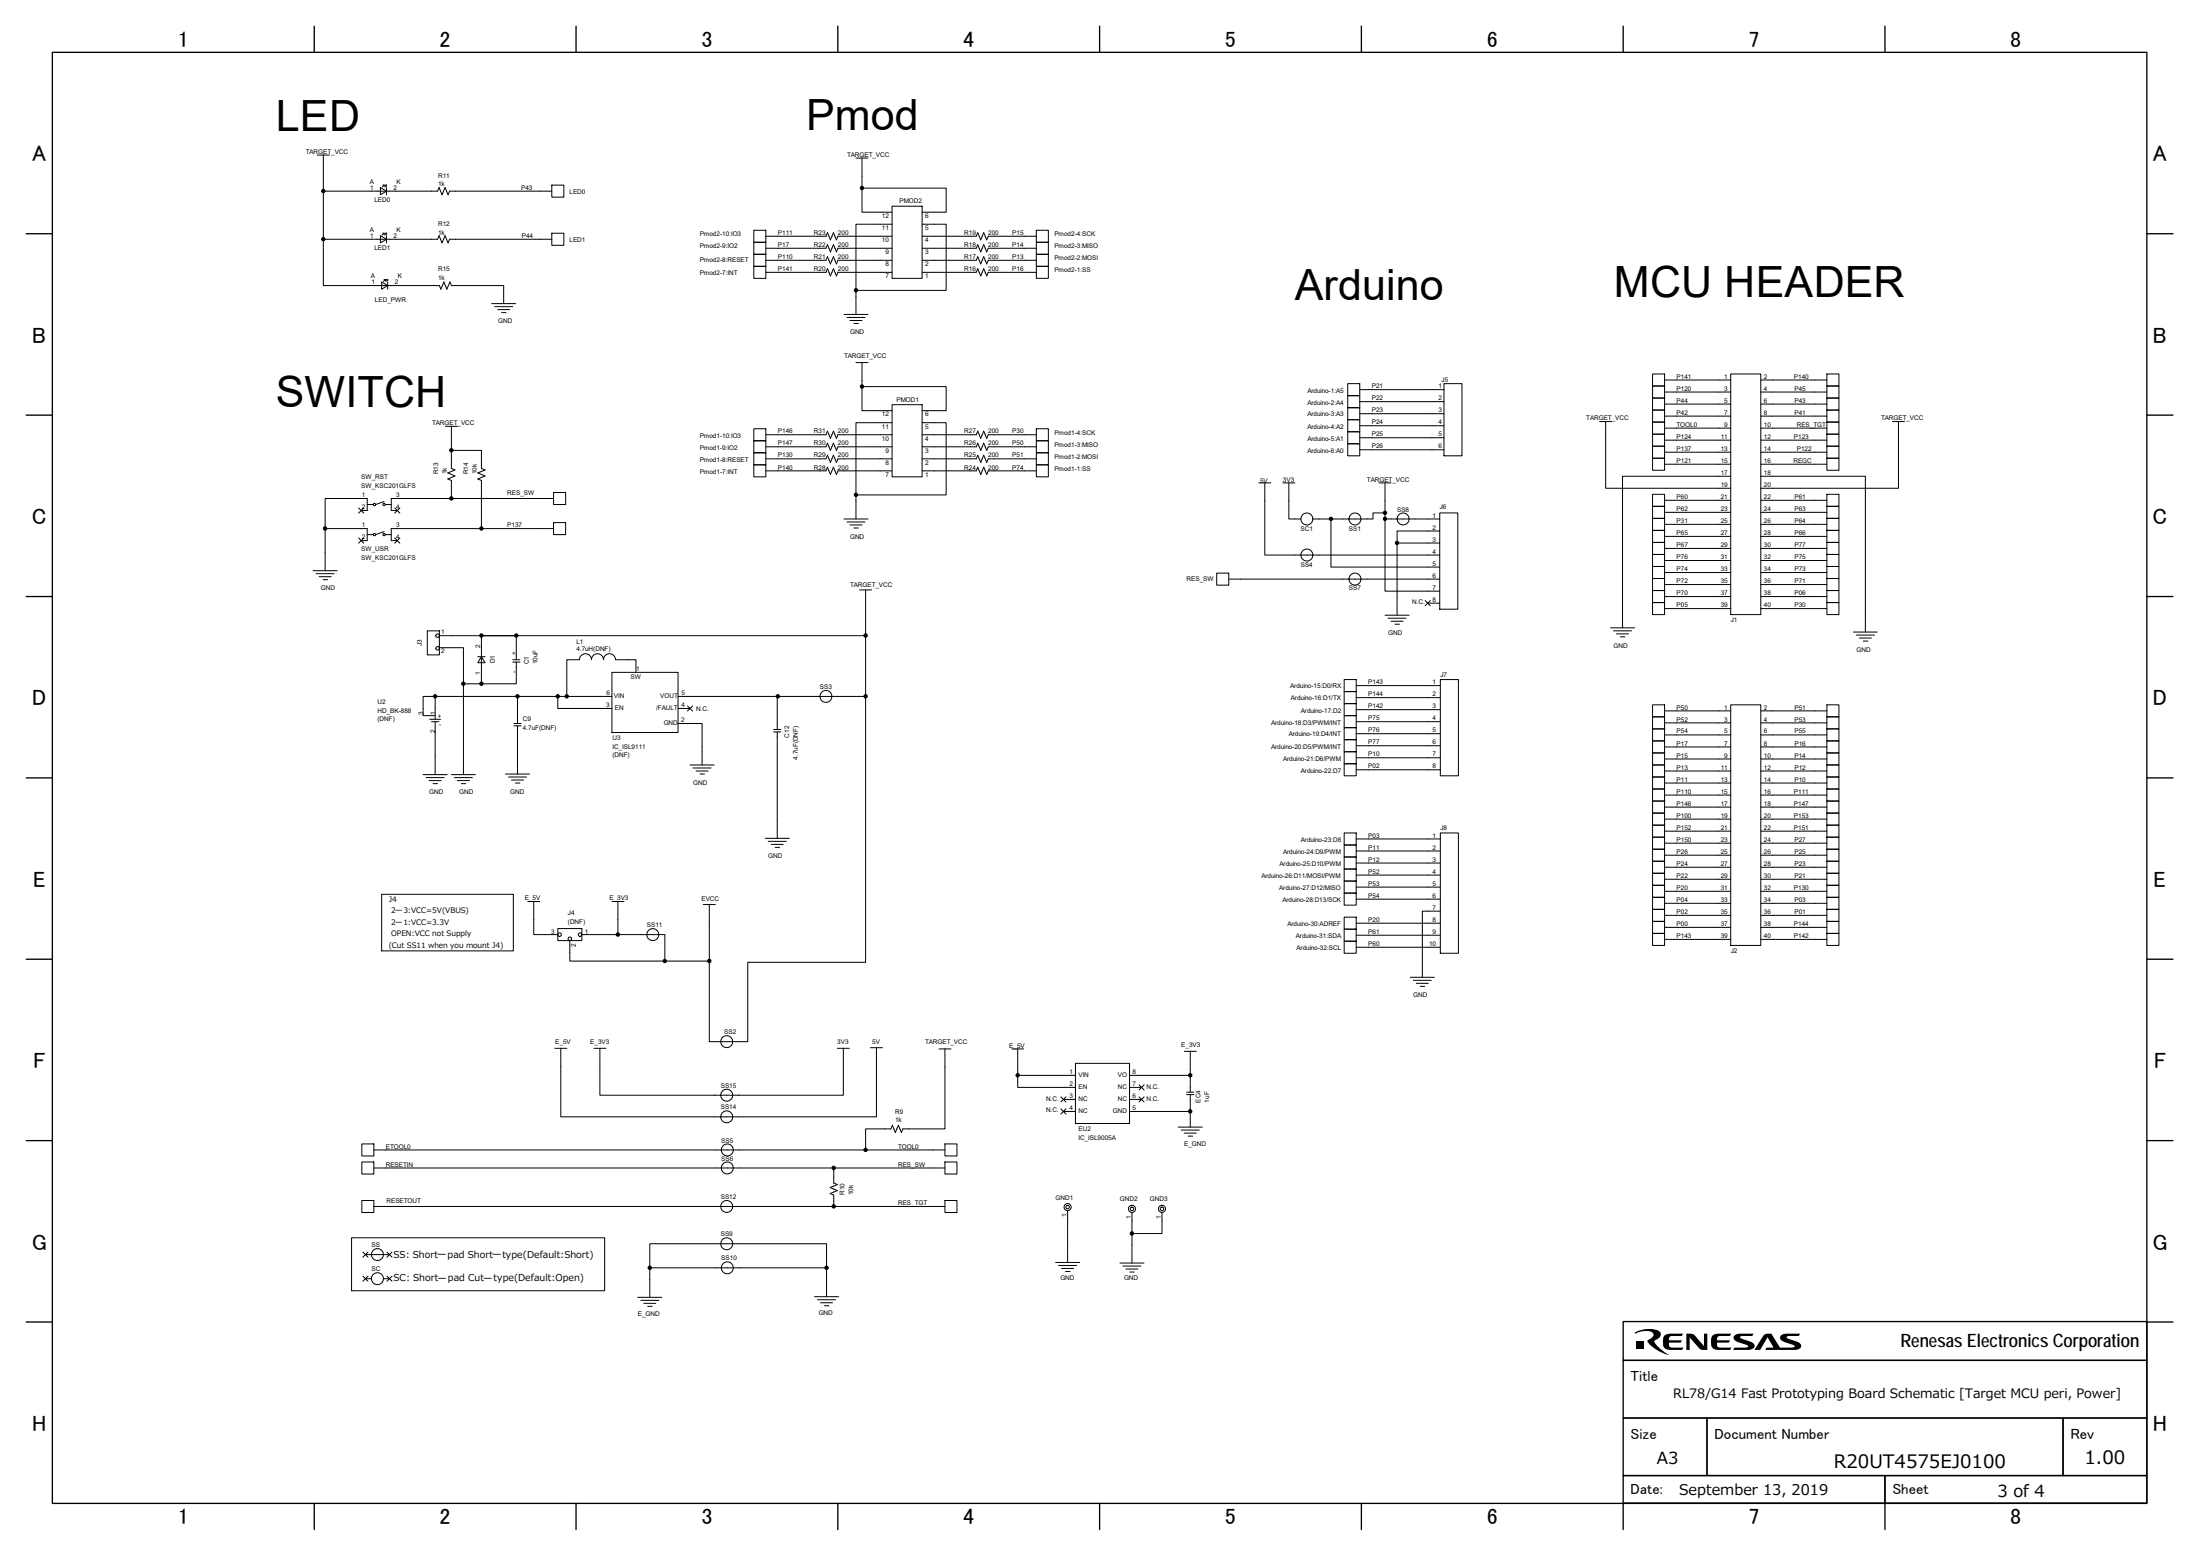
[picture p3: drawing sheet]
<svg xmlns="http://www.w3.org/2000/svg" width="420mm" height="297mm" viewBox="0 0 420 297" stroke-linecap="round" stroke-linejoin="round" font-family="sans-serif">
<g fill="none" stroke="#000" stroke-width=".25">
<path d="M10 10h400v277h-400zM60 5v5M110 5v5M160 5v5M210 5v5M260 5v5M310 5v5M360 5v5M5 44.6h5M410 44.6h5M5 79.2h5M410 79.2h5"/>
<path d="M5 113.9h5M410 113.9h5M5 148.5h5M410 148.5h5M5 183.1h5M410 183.1h5M5 217.7h5M410 217.7h5M5 252.4h5M310 259.7h100v11h-100zM310 252.3h100v7.4h-100zM410 252.4h5"/>
<path d="M310 270.7h16v11h-16zM326 270.7h68v11h-68zM394 270.7h16v11h-16zM60 287v5M110 287v5M160 287v5M210 287v5M260 287v5M310 281.7h50v5.2h-50zM310 287v5M360 281.7h50v5.2h-50zM360 287v5"/>
</g>
<path d="M312.4 256.1h1.5v1.5h-1.5zM312.3 254.3a5.7 5.7 0 0 1 4.5-.2l.4 .4a1.61 1.61 0 0 1-1.2 1.5 4.2 4.2 0 0 0 2.2 2.3l.5 .3a6.5 6.5 0 0 1-4.1-2.6l.1-.1a1.74 1.74 0 0 0 1.1-1.1l-.3-.5a3.9 3.9 0 0 0-3.3 .3zM318 254.9l1-.3h2.4l-.2 .4h-1.7a.62 .62 0 0 0-.6 .2 .62 .62 0 0 0-.2 .7h2.5l-.3 .4h-2.2v.4a.58 .58 0 0 0 .8 .6h2l-.3 .4h-2.6a1.02 1.02 0 0 1-1-1.1 1.76 1.76 0 0 1 .4-1.7zM322.1 254.6l1.3 .1 2 2.2v-2.3h.7v3.1h-.9l-.5-.2-2-2.1v2.3h-.6zM327.2 254.9l1-.3h2.4l-.3 .4h-1.8a.59 .59 0 0 0-.6 .9h2.5l-.3 .4h-2.2v.4a.56 .56 0 0 0 .7 .6h2.1l-.4 .4h-2.5a1.05 1.05 0 0 1-1-1.1 1.8 1.8 0 0 1 .4-1.7zM331.1 255.1l.8-.5h3l-.3 .4h-1.9l-.3 .1-.1 .3 2.2 .8 .5 .4a.76 .76 0 0 1-.8 1.1h-3.2l.3-.4h1.9l.7-.2-.1-.3-2.2-.7-.4-.3-.1-.4zM336.9 254.8a1.74 1.74 0 0 1 1.4-.2l1.6 2.7h2.2l.6-.2-.1-.3-1.8-.6a.8 .8 0 0 1-.8-.8 .8 .8 0 0 1 .9-.8h2.9l-.3 .4h-1.9l-.4 .2 .2 .3 1.8 .6a.74 .74 0 0 1 .7 .4 .74 .74 0 0 1-.1 .8l-.4 .3-.7 .1h-5.6l.3-.4h1.3l-1.1-2-1.4 2.4h-1.1z" fill="#000"/>
<path d="M52.7 15.6h314.7v235.8h-314.7z" fill="#fff"/>
<g fill="none" stroke="#000" stroke-width=".19">
<path d="M60.6 29.6h2.3M61.8 29.6v16.1M61.8 36.5h21.8l.3-.7 .5 1.4 .6-1.4 .6 1.4 .3-.7h19.5M72.7 35.8l1.1 .7-1.1 .7zM73.1 35.3h.2M73.3 35.3v.3M73.3 35.3l-.3 .4M73.6 35.3h.2M73.8 35.3v.3M73.8 35.8v1.4M73.8 35.3l-.3 .4M105.4 35.3h2.3v2.3h-2.3z"/>
<path d="M163.5 30.2h2.3M164.6 30.2v5.7M164.6 35.9v4.6h5.8M164.6 35.9h16.1v4.6h-4.6M170.4 39.4h5.7v13.7h-5.7zM61.8 45.7v8.8h22.1l.3 .7 .6-1.4 .5 1.4 .6-1.4 .3 .7h10v3.5M61.8 45.7h21.8l.3-.7 .5 1.4 .6-1.4 .6 1.4 .3-.7h19.5M72.7 45l1.1 .7-1.1 .7zM72.9 53.8l1.1 .7-1.1 .7zM73.1 44.5h.2M73.3 44.5v.3M73.3 53.4h.3"/>
<path d="M73.3 44.5l-.3 .4M73.6 44.5h.2M73.6 53.4v.2M73.6 53.4l-.4 .3M73.8 44.5v.3M73.8 45v1.4M73.8 53.4h.2M73.8 44.5l-.3 .4M74 53.4l-.3 .3M74 53.4v.2M74 53.8v1.4M93.9 58h4.6"/>
<path d="M94.5 58.5h3.4M95 59.1h2.3M95.8 59.7h.9M105.4 44.5h2.3v2.3h-2.3zM144 44h2.3v2.3h-2.3zM144 46.3h2.3v2.2h-2.3zM144 48.5h2.3v2.3h-2.3zM144 50.8h2.3v2.3h-2.3zM146.3 52h11.4l.3-.7 .6 1.4 .6-1.4 .5 1.4 .3-.7h10.4M146.3 47.4h11.4l.3-.7 .6 1.4 .6-1.4 .5 1.4 .3-.7h10.4M146.3 49.7h11.4l.3-.7 .6 1.4 .6-1.4 .5 1.4 .3-.7h10.4M146.3 45.1h11.4l.3-.7 .6 1.4 .6-1.4 .5 1.4 .3-.7h10.4"/>
<path d="M163.5 55.4v4.6M170.4 42.8h-6.9v12.6M176.1 42.8h4.6v12.6h-17.2M176.1 52h10.3l.3-.7 .6 1.4 .6-1.4 .5 1.4 .3-.7h9.2M176.1 47.4h10.3l.3-.7 .6 1.4 .6-1.4 .5 1.4 .3-.7h9.2M176.1 49.7h10.3l.3-.7 .6 1.4 .6-1.4 .5 1.4 .3-.7h9.2M176.1 45.1h10.3l.3-.7 .6 1.4 .6-1.4 .5 1.4 .3-.7h9.2M197.9 44h2.3v2.3h-2.3zM197.9 46.3h2.3v2.2h-2.3zM197.9 48.5h2.3v2.3h-2.3zM197.9 50.8h2.3v2.3h-2.3zM161.2 60h4.6"/>
<path d="M161.8 60.6h3.4M162.3 61.2h2.3M163.1 61.7h.8M163.5 69.2h2.3M164.6 69.2v4.6M164.6 73.8v4.6h5.8M164.6 73.8h16.1v4.6h-4.6M170.4 77.3h5.7v13.7h-5.7zM257.4 73.2h2.3v2.3h-2.3zM257.4 75.5h2.3v2.3h-2.3zM257.4 77.8h2.3v2.3h-2.3zM259.7 74.4h16.1"/>
<path d="M259.7 79h16.1M259.7 76.7h16.1M275.8 73.2h3.4v13.8h-3.4zM315.6 73.7h2.3v2.3h-2.3zM315.6 76h2.3v2.3h-2.3zM315.6 78.3h2.3v2.3h-2.3zM315.6 71.4h2.3v2.3h-2.3zM317.9 72.5h12.6M317.9 74.8h12.6M317.9 77.1h12.6M317.9 79.4h12.6M330.5 71.4h5.8v45.9h-5.8z"/>
<path d="M336.3 72.5h12.6M336.3 74.8h12.6M336.3 77.1h12.6M336.3 79.4h12.6M348.9 71.4h2.3v2.3h-2.3zM348.9 73.7h2.3v2.3h-2.3zM348.9 76h2.3v2.3h-2.3zM348.9 78.3h2.3v2.3h-2.3zM68.5 97l1 .9M69 97.5h1.1v-2.3h-8v5.7M69.5 97l-1 .9M70.1 96.3h1.2"/>
<path d="M73.3 95.7l-1.6 .6M73.6 96.3h1.1M75.4 97l1 .9M76.4 97l-1 .9M85.1 81.4h2.3M86.2 81.4v8l.7 .3-1.4 .6 1.4 .6-1.4 .5 .7 .3v3.5M86.2 86h5.7v3.4l.7 .3-1.3 .6 1.3 .6-1.3 .5 .6 .3v9.2M105.7 95.2h-31v2.3h1.2M105.7 94h2.3v2.3h-2.3zM105.7 99.8h2.3v2.3h-2.3zM144 81.8h2.3v2.3h-2.3zM144 84.1h2.3v2.3h-2.3z"/>
<path d="M144 86.4h2.3v2.3h-2.3zM144 88.7h2.3v2.3h-2.3zM146.3 89.9h11.4l.3-.7 .6 1.4 .6-1.4 .5 1.4 .3-.7h10.4M146.3 85.3h11.4l.3-.7 .6 1.4 .6-1.4 .5 1.4 .3-.7h10.4M146.3 87.6h11.4l.3-.7 .6 1.4 .6-1.4 .5 1.4 .3-.7h10.4M146.3 83h11.4l.3-.7 .6 1.4 .6-1.4 .5 1.4 .3-.7h10.4M161.2 99.1h4.6M161.8 99.6h3.4M163.5 94.5v4.6M170.4 80.7h-6.9v13.8M176.1 80.7h4.6v13.8h-17.2M176.1 89.9h10.3l.3-.7 .6 1.4 .6-1.4 .5 1.4 .3-.7h9.2"/>
<path d="M176.1 85.3h10.3l.3-.7 .6 1.4 .6-1.4 .5 1.4 .3-.7h9.2M176.1 87.6h10.3l.3-.7 .6 1.4 .6-1.4 .5 1.4 .3-.7h9.2M176.1 83h10.3l.3-.7 .6 1.4 .6-1.4 .5 1.4 .3-.7h9.2M197.9 81.8h2.3v2.3h-2.3zM197.9 84.1h2.3v2.3h-2.3zM197.9 86.4h2.3v2.3h-2.3zM197.9 88.7h2.3v2.3h-2.3zM240.4 92.2h2.3M241.6 92.2v13.8h33.4M245 92.2h2.3M246.1 92.2v6.9h2.3M254.2 99.1v9.2h20.8"/>
<path d="M257.4 80.1h2.3v2.3h-2.3zM257.4 82.4h2.3v2.3h-2.3zM257.4 84.7h2.3v2.3h-2.3zM259.7 81.3h16.1M259.7 83.6h16.1M259.7 85.9h16.1M263.4 92.2h2.3M264.5 92.2v6.9M264.5 99.1v13.7h10.5M264.5 97.9h-2.3v1.2h-11.5M264.5 99.1h10.5M275 97.9h3.4v18.4h-3.4z"/>
<path d="M305.5 80.5h2.3M306.7 80.5v12.7h23.8M315.6 80.6h2.3v2.3h-2.3zM315.6 82.9h2.3v2.3h-2.3zM315.6 85.2h2.3v2.3h-2.3zM315.6 87.5h2.3v2.3h-2.3zM315.6 94.4h2.3v2.3h-2.3zM315.6 96.7h2.3v2.3h-2.3zM315.6 99h2.3v2.3h-2.3zM317.9 81.7h12.6M317.9 84h12.6M317.9 86.3h12.6"/>
<path d="M317.9 88.6h12.6M317.9 95.5h12.6M317.9 97.8h12.6M330.5 90.9h-20.6v29M336.3 90.9h20v29.8M336.3 81.7h12.6M336.3 84h12.6M336.3 86.3h12.6M336.3 88.6h12.6M336.3 95.5h12.6M336.3 97.8h12.6M348.9 80.6h2.3v2.3h-2.3z"/>
<path d="M348.9 82.9h2.3v2.3h-2.3zM348.9 85.2h2.3v2.3h-2.3zM348.9 87.5h2.3v2.3h-2.3zM348.9 94.4h2.3v2.3h-2.3zM348.9 96.7h2.3v2.3h-2.3zM348.9 99h2.3v2.3h-2.3zM361.4 80.5h2.3M362.6 80.5v12.7h-26.3M59.8 108.9h4.6M60.4 109.5h3.4M60.9 110.1h2.3M61.7 110.7h.8"/>
<path d="M62.1 100.9h8v2.3h-1.1M62.1 100.9v8M68.5 102.7l1 1M69.5 102.7l-1 1M70.1 102.1h1.2M73.3 101.5l-1.6 .6M73.6 102.1h1.1M75.4 102.7l1 1M76.4 102.7l-1 1M105.7 100.9h-31v2.3h1.2M162.3 100.2h2.3M163.1 100.8h.8"/>
<path d="M164.2 112.6h2.3M165.3 112.6v20.3M232.4 109.4h2.3v2.3h-2.3zM234.7 110.6h40.3M264.5 117.4h4.6M265.1 118h3.4M265.7 118.6h2.3M266.4 119.2h.9M266.8 103.7h8.2M266.8 103.7v13.7M272.2 114.7l1 .9M272.7 115.1h2.3"/>
<path d="M273.2 114.7l-1 .9M275 101.4h-8.2v2.3M307.6 119.9h4.6M315.6 101.3h2.3v2.2h-2.3zM315.6 103.5h2.3v2.3h-2.3zM315.6 105.8h2.3v2.3h-2.3zM315.6 108.1h2.3v2.3h-2.3zM315.6 110.4h2.3v2.3h-2.3zM315.6 112.7h2.3v2.3h-2.3zM315.6 115h2.3v2.3h-2.3zM317.9 100.1h12.6M317.9 102.4h12.6"/>
<path d="M317.9 104.7h12.6M317.9 107h12.6M317.9 109.3h12.6M317.9 111.6h12.6M317.9 113.9h12.6M317.9 116.2h12.6M336.3 100.1h12.6M336.3 102.4h12.6M336.3 104.7h12.6M336.3 107h12.6M336.3 109.3h12.6M336.3 111.6h12.6"/>
<path d="M336.3 113.9h12.6M336.3 116.2h12.6M348.9 101.3h2.3v2.2h-2.3zM348.9 103.5h2.3v2.3h-2.3zM348.9 105.8h2.3v2.3h-2.3zM348.9 108.1h2.3v2.3h-2.3zM348.9 110.4h2.3v2.3h-2.3zM348.9 112.7h2.3v2.3h-2.3zM348.9 115h2.3v2.3h-2.3zM81.6 120.4h2.3v4.6h-2.3zM82.1 137.3h2M82.4 137.8h1.4"/>
<path d="M83.1 132.9v4.4M83.1 137.8v10.1M83.1 132.9h-2.3v3.7h2.3M83.1 132.9h33.8M83.9 123.6h4.6v6.9M88.5 130.5h3.4M88.5 130.5v17.4M91.3 125.4h1.3M91.9 125.4l.7 1.1h-1.3zM91.9 121.4v9.1M97.9 126.4h1.4M97.9 125.9h1.4"/>
<path d="M98.2 138.6h1.3M98.2 138.1h1.3M98.6 126.4v4.1h-6.7M98.6 121.4v4.5M98.8 132.9v5.2M98.8 138.6v9.2M106.5 132.9v2.3h10.4M116.9 128.4h12.6v11.4h-12.6zM121.5 128.4v-2.5h-3.9a1.15 1.15 0 0 0-1.2-1.1 1.15 1.15 0 0 0-1.2 1.1 1.15 1.15 0 0 0-1.1-1.1 1.15 1.15 0 0 0-1.1 1.1 1.15 1.15 0 0 0-1.2-1.1 1.15 1.15 0 0 0-1.1 1.1h-2.5v7M129.5 138.1h4.6v7.9M129.5 135.2h2.3M131.3 134.8l1 .9"/>
<path d="M132.3 134.8l-1 .9M147.7 139.7h1.4M147.7 139.3h1.4M148.4 139.7v20.3M148.6 132.9h-.2v6.4M165.3 132.9h-35.8M165.3 132.9v50.8h-22.5v15.2h-7.3v-15.4M165.3 121.4h-81.4M256.7 129.7h2.3v2.3h-2.3zM256.7 132h2.3v2.3h-2.3zM256.7 134.3h2.3v2.3h-2.3zM256.7 136.6h2.3v2.3h-2.3z"/>
<path d="M256.7 138.9h2.3v2.3h-2.3zM259 137.8h16.1M259 130.9h16.1M259 135.5h16.1M259 133.2h16.1M275.1 129.7h3.4v18.4h-3.4zM308.1 120.4h3.5M308.7 121h2.3M309.5 121.6h.8M315.6 134.6h2.3v2.2h-2.3zM315.6 136.8h2.3v2.3h-2.3zM315.6 139.1h2.3v2.3h-2.3z"/>
<path d="M317.9 135.7h12.6M317.9 138h12.6M330.5 134.6h5.8v45.9h-5.8zM336.3 135.7h12.6M336.3 138h12.6M348.9 134.6h2.3v2.2h-2.3zM348.9 136.8h2.3v2.3h-2.3zM348.9 139.1h2.3v2.3h-2.3zM354 120.7h4.5M354.5 121.2h3.5M355.1 121.8h2.3M355.9 122.4h.8"/>
<path d="M80.8 147.9h4.6M81.4 148.4h3.4M82 149h2.2M82.7 149.6h.9M86.2 147.9h4.6M86.8 148.4h3.4M87.4 149h2.2M88.1 149.6h.9M96.5 147.8h4.6M97.1 148.3h3.5M97.7 148.9h2.3M98.4 149.5h.9"/>
<path d="M131.8 146h4.6M132.4 146.6h3.4M132.9 147.2h2.3M133.7 147.8h.8M256.7 141.2h2.3v2.3h-2.3zM256.7 143.5h2.3v2.3h-2.3zM256.7 145.8h2.3v2.3h-2.3zM256.7 159h2.3v2.3h-2.3zM259 140.1h16.1M259 142.4h16.1M259 144.7h16.1M259 147h16.1"/>
<path d="M275.1 159h3.4v23h-3.4zM315.6 141.4h2.3v2.3h-2.3zM315.6 143.7h2.3v2.3h-2.3zM315.6 146h2.3v2.3h-2.3zM315.6 148.3h2.3v2.3h-2.3zM315.6 150.6h2.3v2.3h-2.3zM315.6 152.9h2.3v2.3h-2.3zM315.6 155.2h2.3v2.3h-2.3zM315.6 157.5h2.3v2.3h-2.3zM315.6 159.8h2.3v2.3h-2.3zM317.9 140.3h12.6M317.9 142.6h12.6"/>
<path d="M317.9 144.9h12.6M317.9 147.2h12.6M317.9 149.5h12.6M317.9 151.8h12.6M317.9 154.1h12.6M317.9 156.4h12.6M317.9 158.7h12.6M336.3 140.3h12.6M336.3 142.6h12.6M336.3 144.9h12.6M336.3 147.2h12.6M336.3 149.5h12.6"/>
<path d="M336.3 151.8h12.6M336.3 154.1h12.6M336.3 156.4h12.6M336.3 158.7h12.6M348.9 141.4h2.3v2.3h-2.3zM348.9 143.7h2.3v2.3h-2.3zM348.9 146h2.3v2.3h-2.3zM348.9 148.3h2.3v2.3h-2.3zM348.9 150.6h2.3v2.3h-2.3zM348.9 152.9h2.3v2.3h-2.3zM348.9 155.2h2.3v2.3h-2.3zM348.9 157.5h2.3v2.3h-2.3z"/>
<path d="M348.9 159.8h2.3v2.3h-2.3zM72.9 170.7h25.1v10.8h-25.1zM100.8 172.1h2.3M101.9 172.1v6.3h4.6M106.5 177.3h4.6v2.3h-4.6zM108.8 179.6v3.9h18.2M111.1 178.4h15.9v5.1M116.9 172.1h2.3M118 172.1v6.3M134.3 172.7h2.3M135.5 172.7v10.8M146.1 160h4.6"/>
<path d="M146.7 160.6h3.5M147.3 161.2h2.3M148 161.8h.9M256.7 161.3h2.3v2.3h-2.3zM256.7 163.6h2.3v2.3h-2.3zM256.7 165.9h2.3v2.3h-2.3zM256.7 168.2h2.3v2.3h-2.3zM256.7 170.5h2.3v2.3h-2.3zM256.7 175.1h2.3v2.3h-2.3zM256.7 177.4h2.3v2.3h-2.3zM256.7 179.7h2.3v2.3h-2.3zM259 160.2h16.1"/>
<path d="M259 164.8h16.1M259 162.5h16.1M259 167.1h16.1M259 169.3h16.1M259 171.6h16.1M259 176.2h16.1M259 178.5h16.1M275.1 173.9h-3.5v12.7M315.6 162.1h2.3v2.3h-2.3zM315.6 164.4h2.3v2.3h-2.3zM315.6 166.7h2.3v2.3h-2.3zM315.6 169h2.3v2.3h-2.3z"/>
<path d="M315.6 171.3h2.3v2.3h-2.3zM315.6 173.6h2.3v2.3h-2.3zM315.6 175.9h2.3v2.3h-2.3zM315.6 178.2h2.3v2.3h-2.3zM317.9 161h12.6M317.9 163.3h12.6M317.9 165.6h12.6M317.9 167.9h12.6M317.9 170.1h12.6M317.9 172.4h12.6M317.9 174.7h12.6M317.9 177h12.6"/>
<path d="M317.9 179.3h12.6M336.3 161h12.6M336.3 163.3h12.6M336.3 165.6h12.6M336.3 167.9h12.6M336.3 170.1h12.6M336.3 172.4h12.6M336.3 174.7h12.6M336.3 177h12.6M336.3 179.3h12.6M348.9 162.1h2.3v2.3h-2.3zM348.9 164.4h2.3v2.3h-2.3z"/>
<path d="M348.9 166.7h2.3v2.3h-2.3zM348.9 169h2.3v2.3h-2.3zM348.9 171.3h2.3v2.3h-2.3zM348.9 173.6h2.3v2.3h-2.3zM348.9 175.9h2.3v2.3h-2.3zM348.9 178.2h2.3v2.3h-2.3zM127 183.5h8.5M259 180.8h16.1M269.3 186.6h4.6M269.9 187.1h3.5M270.5 187.7h2.3M271.2 188.3h.9"/>
<path d="M69.1 218.4h2.3v2.3h-2.3zM71.4 219.5h109.1M106 200.1h2.2M113.4 200.1h2.3M114.6 200.1v9h46.5v-9M159.9 200.1h2.3M166.2 200h2.3M167.4 200v13.2h-60.3v-13.1M179.3 200.2h2.3M180.5 218.4h2.3v2.3h-2.3zM180.5 200.2v15.3h-8.1l-.3 .7-.5-1.4-.6 1.4-.6-1.4-.3 .7h-4.8v4M193.2 200.2h2.3"/>
<path d="M194.4 200.2v5.1M194.4 205.3v2.3h11M194.4 205.3h11M202.6 209.4l1 1M202.6 211.7l1 1M203.1 209.9h2.3M203.1 212.2h2.3M203.6 209.4l-1 1M203.6 211.7l-1 1M205.4 203h10.3v11.5h-10.3zM215.7 205.3h11.6M215.7 209.9h2.3"/>
<path d="M215.7 207.6h2.3M215.7 212.2h11.6M217.5 207.1l1 1M217.5 209.4l1 1M218.5 207.1l-1 1M218.5 209.4l-1 1M225 215.2h4.6M225.6 215.7h3.4M226.2 200.7h2.3M226.2 216.3h2.3M226.6 208.5h1.4M226.6 209h1.4"/>
<path d="M226.9 216.9h.9M227.3 200.7v7.8M227.3 209v6.2M67.1 236.3h48.4v10.1h-48.4zM69.1 221.8h2.3v2.3h-2.3zM69.1 229.2h2.3v2.3h-2.3zM69.3 239l1 1M69.8 239.5h4.6M70.3 239l-1 1M71.4 223h109.1M71.4 230.3h109.1M73.9 239l1 1"/>
<path d="M74.9 239l-1 1M159.2 223v2.8l.7 .3-1.4 .6 1.4 .6-1.4 .5 .7 .3v2.2M180.5 221.8h2.3v2.3h-2.3zM180.5 229.2h2.3v2.3h-2.3zM203.9 231.1v9.9M216.2 231.5v9.6M221.9 231.5v4h-5.7M69.3 243.6l1 1M69.8 244.1h1.1M70.3 243.6l-1 1M73.2 244.1h1.2M73.9 243.6l1 1"/>
<path d="M74.9 243.6l-1 1M121.8 247.7h4.6M122.4 248.2h3.4M122.9 248.8h2.3M123.7 249.4h.9M124.1 242v-4.6h33.8v4.6M124.1 242h33.8M124.1 242v5.7M155.6 247.5h4.5M156.1 248.1h3.5M156.7 248.7h2.3M157.4 249.3h.9"/>
<path d="M157.9 242v5.5M201.6 241h4.6M202.2 241.6h3.4M202.7 242.1h2.3M203.5 242.7h.8M213.9 241.1h4.6M214.5 241.7h3.4M215 242.3h2.3M215.8 242.8h.8"/>
<circle cx="71.5" cy="96.3" r=".23"/>
<circle cx="73.3" cy="96.3" r=".23"/>
<circle cx="249.6" cy="99.1" r="1.15"/>
<circle cx="258.8" cy="99.1" r="1.15"/>
<circle cx="268" cy="99.1" r="1.15"/>
<circle cx="71.5" cy="102.1" r=".23"/>
<circle cx="73.3" cy="102.1" r=".23"/>
<circle cx="249.6" cy="106" r="1.15"/>
<circle cx="258.8" cy="110.5" r="1.15"/>
<circle cx="83.6" cy="123.8" r=".35"/>
<circle cx="83.6" cy="121.3" r=".35"/>
<circle cx="157.7" cy="132.9" r="1.15"/>
<circle cx="106.9" cy="178.4" r=".34"/>
<circle cx="108.8" cy="179.2" r=".34"/>
<circle cx="110.8" cy="178.4" r=".34"/>
<circle cx="124.7" cy="178.4" r="1.15"/>
<circle cx="138.8" cy="198.8" r="1.15"/>
<circle cx="138.8" cy="209.1" r="1.15"/>
<circle cx="138.8" cy="213.2" r="1.15"/>
<circle cx="138.9" cy="219.5" r="1.15"/>
<circle cx="72.1" cy="239.5" r="1.15"/>
<circle cx="138.8" cy="237.4" r="1.15"/>
<circle cx="138.8" cy="230.3" r="1.15"/>
<circle cx="138.9" cy="223" r="1.15"/>
<circle cx="203.9" cy="230.4" r=".69"/>
<circle cx="203.9" cy="230.4" r=".34"/>
<circle cx="216.2" cy="230.8" r=".69"/>
<circle cx="216.2" cy="230.8" r=".34"/>
<circle cx="221.9" cy="230.8" r=".69"/>
<circle cx="221.9" cy="230.8" r=".34"/>
<circle cx="72.1" cy="244.1" r="1.15"/>
<circle cx="138.9" cy="242" r="1.15"/>
</g>
<g fill="#000" stroke="#000" stroke-width=".19">
<circle cx="61.7" cy="36.5" r=".32"/>
<circle cx="164.6" cy="35.9" r=".32"/>
<circle cx="61.7" cy="45.7" r=".32"/>
<circle cx="163.5" cy="55.4" r=".32"/>
<circle cx="164.6" cy="73.8" r=".32"/>
<circle cx="86.2" cy="86" r=".32"/>
<circle cx="86.2" cy="95.1" r=".32"/>
<circle cx="163.5" cy="94.5" r=".32"/>
<circle cx="254.2" cy="99.1" r=".32"/>
<circle cx="264.5" cy="97.9" r=".32"/>
<circle cx="264.5" cy="99.1" r=".32"/>
<circle cx="62.1" cy="100.9" r=".32"/>
<circle cx="91.9" cy="100.9" r=".32"/>
<circle cx="266.8" cy="103.6" r=".32"/>
<circle cx="83.1" cy="132.9" r=".32"/>
<circle cx="88.5" cy="130.5" r=".32"/>
<circle cx="91.9" cy="130.5" r=".32"/>
<circle cx="91.9" cy="121.3" r=".32"/>
<circle cx="98.6" cy="121.3" r=".32"/>
<circle cx="98.8" cy="132.9" r=".32"/>
<circle cx="106.5" cy="132.9" r=".32"/>
<circle cx="108.2" cy="132.9" r=".32"/>
<circle cx="148.5" cy="132.9" r=".32"/>
<circle cx="165.3" cy="132.9" r=".32"/>
<circle cx="165.3" cy="121.3" r=".32"/>
<circle cx="118" cy="178.4" r=".32"/>
<circle cx="127" cy="183.5" r=".32"/>
<circle cx="135.5" cy="183.5" r=".32"/>
<circle cx="165.3" cy="219.5" r=".32"/>
<circle cx="194.4" cy="205.3" r=".32"/>
<circle cx="227.3" cy="205.3" r=".32"/>
<circle cx="227.3" cy="212.2" r=".32"/>
<circle cx="159.2" cy="230.3" r=".32"/>
<circle cx="159.2" cy="222.9" r=".32"/>
<circle cx="216.2" cy="235.5" r=".32"/>
<circle cx="124.1" cy="242" r=".32"/>
<circle cx="157.8" cy="242" r=".32"/>
</g>
<g font-size="8.2">
<text x="52.7" y="24.9">LED</text>
<text x="153.9" y="24.8">Pmod</text>
<text x="247.3" y="57.3">Arduino</text>
<text x="308.2" y="56.7">MCU HEADER</text>
<text x="52.7" y="77.7">SWITCH</text>
</g>
<g font-size="4.2">
<text x="34" y="9">1</text>
<text x="84" y="9">2</text>
<text x="134" y="9">3</text>
<text x="183.9" y="9">4</text>
<text x="233.9" y="9">5</text>
<text x="283.9" y="9">6</text>
<text x="333.9" y="9">7</text>
<text x="383.9" y="9">8</text>
<text x="6.2" y="30.8">A</text>
<text x="411.2" y="30.8">A</text>
<text x="6.2" y="65.4">B</text>
<text x="411.2" y="65.4">B</text>
<text x="6.1" y="100.1">C</text>
<text x="411.1" y="100.1">C</text>
<text x="6.1" y="134.7">D</text>
<text x="411.1" y="134.7">D</text>
<text x="6.3" y="169.3">E</text>
<text x="411.3" y="169.3">E</text>
<text x="6.3" y="203.9">F</text>
<text x="411.3" y="203.9">F</text>
<text x="6.1" y="238.5">G</text>
<text x="411.1" y="238.5">G</text>
<text x="6.1" y="273.2">H</text>
<text x="411.2" y="273.2">H</text>
<text x="34" y="291">1</text>
<text x="84" y="291">2</text>
<text x="134" y="291">3</text>
<text x="183.9" y="291">4</text>
<text x="233.9" y="291">5</text>
<text x="283.9" y="291">6</text>
<text x="333.9" y="291">7</text>
<text x="383.9" y="291">8</text>
</g>
<g font-size="3.5">
<text x="362.9" y="257.2">Renesas Electronics Corporation</text>
<text x="350.2" y="280.2">R20UT4575EJ0100</text>
<text x="398.1" y="279.5">1.00</text>
</g>
<g font-size="3.2">
<text x="316.4" y="279.4">A3</text>
<text x="381.5" y="285.8">3 of 4</text>
</g>
<g font-size="2.8">
<text x="311.4" y="263.7">Title</text>
<text x="311.4" y="274.6">Size</text>
<text x="327.4" y="274.6">Document Number</text>
<text x="395.4" y="274.6">Rev</text>
<text x="311.4" y="285.2">Date:</text>
<text x="320.7" y="285.3">September 13, 2019</text>
<text x="361.4" y="285.2">Sheet</text>
</g>
<text font-size="2.5" x="319.5" y="266.9">RL78/G14 Fast Prototyping Board Schematic [Target MCU peri, Power]</text>
<g font-size="1.8">
<text x="75.2" y="240.2">SS: Short</text>
<text x="75.2" y="244.6">SC: Short</text>
<text x="85.1" y="240.4" transform="rotate(-90 85.1 240.4)">ー</text>
<text x="85.1" y="244.9" transform="rotate(-90 85.1 244.9)">ー</text>
<text x="85.5" y="240.2">pad Short</text>
<text x="85.5" y="244.6">pad Cut</text>
<text x="93.9" y="244.9" transform="rotate(-90 93.9 244.9)">ー</text>
<text x="94.3" y="244.6">type(Default:Open)</text>
<text x="95.6" y="240.4" transform="rotate(-90 95.6 240.4)">ー</text>
<text x="96" y="240.2">type(Default:Short)</text>
</g>
<g font-size="1.4">
<text x="74.3" y="172.1">J4</text>
<text x="74.7" y="176.5">2</text>
<text x="74.7" y="178.8">OPEN:VCC not Supply</text>
<text x="74.7" y="174.3">2</text>
<text x="76.8" y="176.7" transform="rotate(-90 76.8 176.7)">ー ー</text>
<text x="77" y="174.3">3:VCC=5V(VBUS)</text>
<text x="77" y="176.5">1:VCC=3.3V</text>
<text x="74.3" y="181">(Cut SS11 when you mount J4)</text>
</g>
<g font-size="1.2">
<text x="58.4" y="29.3">TARGET_VCC</text>
<text x="161.8" y="29.9">TARGET_VCC</text>
<text x="70.6" y="35.1">A</text>
<text x="75.7" y="35.1">K</text>
<text x="83.7" y="33.9">R11</text>
<text x="83.7" y="35.6">1k</text>
<text x="70.7" y="36.2">1</text>
<text x="71.5" y="38.5">LED0</text>
<text x="75.2" y="36.2">2</text>
<text x="99.5" y="36.2">P43</text>
<text x="108.8" y="37">LED0</text>
<text x="168.4" y="41.6">12</text>
<text x="171.8" y="38.8">PMOD2</text>
<text x="176.7" y="41.6">6</text>
<text x="70.6" y="44.3">A</text>
<text x="70.7" y="45.4">1</text>
<text x="71.5" y="47.7">LED1</text>
<text x="75.2" y="45.4">2</text>
<text x="75.7" y="44.3">K</text>
<text x="83.7" y="43.1">R12</text>
<text x="83.7" y="44.8">1k</text>
<text x="99.7" y="45.4">P44</text>
<text x="108.8" y="46.2">LED1</text>
<text x="133.6" y="45.1">Pmod2-10:IO3</text>
<text x="133.6" y="47.4">Pmod2-9:IO2</text>
<text x="148.6" y="47.1">P17</text>
<text x="148.6" y="44.9">P111</text>
<text x="155.4" y="47.1">R22</text>
<text x="155.4" y="44.9">R23</text>
<text x="160" y="44.9">200</text>
<text x="160" y="47.1">200</text>
<text x="168.4" y="46.2">10</text>
<text x="168.4" y="43.9">11</text>
<text x="176.7" y="46.2">4</text>
<text x="176.7" y="43.9">5</text>
<text x="184.2" y="47.1">R18</text>
<text x="184.2" y="44.9">R19</text>
<text x="188.7" y="44.9">200</text>
<text x="188.7" y="47.1">200</text>
<text x="193.3" y="44.9">P15</text>
<text x="193.3" y="47.1">P14</text>
<text x="201.4" y="45.1">Pmod2-4:SCK</text>
<text x="201.4" y="47.4">Pmod2-3:MISO</text>
<text x="70.8" y="53.1">A</text>
<text x="76" y="53.1">K</text>
<text x="83.7" y="51.7">R15</text>
<text x="83.7" y="53.4">1k</text>
<text x="133.6" y="50">Pmod2-8:RESET</text>
<text x="133.6" y="52.5">Pmod2-7:INT</text>
<text x="148.6" y="49.4">P110</text>
<text x="148.6" y="51.7">P141</text>
<text x="155.4" y="51.7">R20</text>
<text x="155.4" y="49.4">R21</text>
<text x="160" y="49.4">200</text>
<text x="160" y="51.7">200</text>
<text x="169.1" y="53.1">7</text>
<text x="169.1" y="50.8">8</text>
<text x="169.1" y="48.5">9</text>
<text x="176.7" y="53.1">1</text>
<text x="176.7" y="50.8">2</text>
<text x="176.7" y="48.5">3</text>
<text x="184.2" y="51.7">R16</text>
<text x="184.2" y="49.4">R17</text>
<text x="188.7" y="49.4">200</text>
<text x="188.7" y="51.7">200</text>
<text x="193.3" y="49.4">P13</text>
<text x="193.3" y="51.7">P16</text>
<text x="201.4" y="49.7">Pmod2-2:MOSI</text>
<text x="201.4" y="52">Pmod2-1:SS</text>
<text x="70.9" y="54.3">1</text>
<text x="71.6" y="57.7">LED_PWR</text>
<text x="75.4" y="54.3">2</text>
<text x="95.2" y="61.7">GND</text>
<text x="162.3" y="63.8">GND</text>
<text x="161.2" y="68.4">TARGET_VCC</text>
<text x="171.2" y="76.7">PMOD1</text>
<text x="249.7" y="74.9">Arduino-1:A5</text>
<text x="249.7" y="77.2">Arduino-2:A4</text>
<text x="262" y="76.4">P22</text>
<text x="262" y="74.1">P21</text>
<text x="274.7" y="74.1">1</text>
<text x="274.7" y="76.4">2</text>
<text x="275.3" y="73">J5</text>
<text x="320.2" y="76.9">P44</text>
<text x="320.2" y="72.3">P141</text>
<text x="320.2" y="74.6">P120</text>
<text x="329.3" y="72.3">1</text>
<text x="329.3" y="74.6">3</text>
<text x="329.3" y="76.9">5</text>
<text x="336.9" y="72.3">2</text>
<text x="336.9" y="74.6">4</text>
<text x="336.9" y="76.9">6</text>
<text x="342.6" y="72.3">P140</text>
<text x="342.7" y="74.6">P45</text>
<text x="342.7" y="76.9">P43</text>
<text x="82.5" y="81.1">TARGET_VCC</text>
<text x="133.6" y="83.5">Pmod1-10:IO3</text>
<text x="148.6" y="82.7">P146</text>
<text x="155.4" y="82.7">R31</text>
<text x="160" y="82.7">200</text>
<text x="168.4" y="81.8">11</text>
<text x="168.4" y="79.5">12</text>
<text x="176.7" y="81.8">5</text>
<text x="176.7" y="79.5">6</text>
<text x="184.2" y="82.7">R27</text>
<text x="188.7" y="82.7">200</text>
<text x="193.3" y="82.7">P30</text>
<text x="201.4" y="83">Pmod1-4:SCK</text>
<text x="249.7" y="79.5">Arduino-3:A3</text>
<text x="249.7" y="81.8">Arduino-4:A2</text>
<text x="262" y="83.3">P25</text>
<text x="262" y="81">P24</text>
<text x="262" y="78.7">P23</text>
<text x="274.7" y="78.7">3</text>
<text x="274.7" y="81">4</text>
<text x="274.7" y="83.3">5</text>
<text x="303" y="80.2">TARGET_VCC</text>
<text x="320.2" y="79.2">P42</text>
<text x="320.2" y="81.5">TOOL0</text>
<text x="320.2" y="83.8">P124</text>
<text x="328.6" y="83.8">11</text>
<text x="329.3" y="79.2">7</text>
<text x="329.3" y="81.5">9</text>
<text x="336.9" y="81.5">10</text>
<text x="336.9" y="83.8">12</text>
<text x="336.9" y="79.2">8</text>
<text x="342.6" y="83.8">P123</text>
<text x="342.7" y="79.2">P41</text>
<text x="343.2" y="81.5">RES_TGT</text>
<text x="359.2" y="80.2">TARGET_VCC</text>
<text x="133.6" y="85.8">Pmod1-9:IO2</text>
<text x="133.6" y="88.1">Pmod1-8:RESET</text>
<text x="148.6" y="89.6">P140</text>
<text x="148.6" y="85">P147</text>
<text x="148.6" y="87.3">P130</text>
<text x="155.4" y="89.6">R28</text>
<text x="155.4" y="87.3">R29</text>
<text x="155.4" y="85">R30</text>
<text x="160" y="85">200</text>
<text x="160" y="87.3">200</text>
<text x="160" y="89.6">200</text>
<text x="168.4" y="84.1">10</text>
<text x="169.1" y="88.7">8</text>
<text x="169.1" y="86.4">9</text>
<text x="176.7" y="88.7">2</text>
<text x="176.7" y="86.4">3</text>
<text x="176.7" y="84.1">4</text>
<text x="184.2" y="89.6">R24</text>
<text x="184.2" y="87.3">R25</text>
<text x="184.2" y="85">R26</text>
<text x="188.7" y="85">200</text>
<text x="188.7" y="87.3">200</text>
<text x="188.7" y="89.6">200</text>
<text x="193.3" y="85">P50</text>
<text x="193.3" y="87.3">P51</text>
<text x="193.3" y="89.6">P74</text>
<text x="201.4" y="85.3">Pmod1-3:MISO</text>
<text x="201.4" y="87.6">Pmod1-2:MOSI</text>
<text x="201.4" y="89.9">Pmod1-1:SS</text>
<text x="249.7" y="84.1">Arduino-5:A1</text>
<text x="249.7" y="86.4">Arduino-6:A0</text>
<text x="262" y="85.6">P26</text>
<text x="274.7" y="85.6">6</text>
<text x="320.2" y="86.1">P137</text>
<text x="320.2" y="88.4">P121</text>
<text x="328.6" y="86.1">13</text>
<text x="328.6" y="88.4">15</text>
<text x="336.9" y="86.1">14</text>
<text x="336.9" y="88.4">16</text>
<text x="342.5" y="88.4">REGC</text>
<text x="343.2" y="86.1">P122</text>
<text x="69" y="91.5">SW_RST</text>
<text x="69" y="93.1">SW_KSC201GLFS</text>
<text x="69.1" y="94.9">1</text>
<text x="75.7" y="94.9">3</text>
<text x="83.7" y="90.6" transform="rotate(-90 83.7 90.6)">R13</text>
<text x="85.3" y="90.6" transform="rotate(-90 85.3 90.6)">1k</text>
<text x="89.4" y="90.6" transform="rotate(-90 89.4 90.6)">R14</text>
<text x="91.1" y="90.6" transform="rotate(-90 91.1 90.6)">10k</text>
<text x="96.9" y="94.5">RES_SW</text>
<text x="133.6" y="90.4">Pmod1-7:INT</text>
<text x="169.1" y="91">7</text>
<text x="176.7" y="91">1</text>
<text x="240.6" y="92.1">5V</text>
<text x="245" y="91.9">3V3</text>
<text x="261.1" y="91.9">TARGET_VCC</text>
<text x="320.2" y="95.2">P60</text>
<text x="328.6" y="90.6">17</text>
<text x="328.6" y="92.9">19</text>
<text x="328.6" y="95.2">21</text>
<text x="336.9" y="90.6">18</text>
<text x="336.9" y="92.9">20</text>
<text x="336.9" y="95.2">22</text>
<text x="342.7" y="95.2">P61</text>
<text x="69.1" y="97.2">2</text>
<text x="69.1" y="100.7">1</text>
<text x="75.6" y="97.2">4</text>
<text x="75.7" y="100.7">3</text>
<text x="96.9" y="100.7">P137</text>
<text x="248.4" y="101.3">SC1</text>
<text x="257.6" y="101.3">SS1</text>
<text x="266.8" y="97.7">SS8</text>
<text x="273.6" y="98.8">1</text>
<text x="273.6" y="101.1">2</text>
<text x="275" y="97.1">J6</text>
<text x="320.2" y="97.6">P62</text>
<text x="320.2" y="99.9">P31</text>
<text x="328.6" y="97.6">23</text>
<text x="328.6" y="99.9">25</text>
<text x="336.9" y="97.6">24</text>
<text x="336.9" y="99.9">26</text>
<text x="342.7" y="97.6">P63</text>
<text x="342.7" y="99.9">P64</text>
<text x="69" y="105.2">SW_USR</text>
<text x="69" y="106.9">SW_KSC201GLFS</text>
<text x="69.1" y="102.9">2</text>
<text x="75.6" y="102.9">4</text>
<text x="162.3" y="102.8">GND</text>
<text x="273.6" y="103.4">3</text>
<text x="273.6" y="105.7">4</text>
<text x="320.2" y="102.1">P65</text>
<text x="320.2" y="104.4">P67</text>
<text x="320.2" y="106.7">P76</text>
<text x="328.6" y="102.1">27</text>
<text x="328.6" y="104.4">29</text>
<text x="328.6" y="106.7">31</text>
<text x="336.9" y="102.1">28</text>
<text x="336.9" y="104.4">30</text>
<text x="336.9" y="106.7">32</text>
<text x="342.7" y="102.1">P66</text>
<text x="342.7" y="104.4">P77</text>
<text x="342.7" y="106.7">P75</text>
<text x="61.3" y="112.7">GND</text>
<text x="162.3" y="112">TARGET_VCC</text>
<text x="226.6" y="110.9">RES_SW</text>
<text x="248.4" y="108.2">SS4</text>
<text x="257.6" y="112.6">SS7</text>
<text x="273.6" y="108">5</text>
<text x="273.6" y="110.3">6</text>
<text x="273.6" y="112.6">7</text>
<text x="320.2" y="109">P74</text>
<text x="320.2" y="111.3">P72</text>
<text x="320.2" y="113.6">P70</text>
<text x="328.6" y="109">33</text>
<text x="328.6" y="111.3">35</text>
<text x="328.6" y="113.6">37</text>
<text x="336.9" y="109">34</text>
<text x="336.9" y="111.3">36</text>
<text x="336.9" y="113.6">38</text>
<text x="342.7" y="109">P73</text>
<text x="342.7" y="111.3">P71</text>
<text x="342.7" y="113.6">P06</text>
<text x="269.7" y="115.3">N.C.</text>
<text x="273.6" y="114.9">8</text>
<text x="320.2" y="115.9">P05</text>
<text x="328.6" y="115.9">39</text>
<text x="330.5" y="118.8">J1</text>
<text x="336.9" y="115.9">40</text>
<text x="342.7" y="115.9">P30</text>
<text x="80.6" y="123.3" transform="rotate(-90 80.6 123.3)">J3</text>
<text x="84.2" y="121.1">1</text>
<text x="84.2" y="124.6">2</text>
<text x="91.7" y="123.7" transform="rotate(-90 91.7 123.7)">2</text>
<text x="98.6" y="125.1" transform="rotate(-90 98.6 125.1)">+</text>
<text x="110.1" y="122.9">L1</text>
<text x="110.1" y="124.3">4.7uH(DNF)</text>
<text x="265.1" y="121.2">GND</text>
<text x="308.1" y="123.6">GND</text>
<text x="354.5" y="124.4">GND</text>
<text x="91.7" y="128.9" transform="rotate(-90 91.7 128.9)">1</text>
<text x="94.5" y="126.6" transform="rotate(-90 94.5 126.6)">D1</text>
<text x="98.6" y="128.5" transform="rotate(-90 98.6 128.5)">-</text>
<text x="101" y="126.8" transform="rotate(-90 101 126.8)">C1</text>
<text x="102.6" y="126.8" transform="rotate(-90 102.6 126.8)">10uF</text>
<text x="120.4" y="129.7">SW</text>
<text x="121.5" y="128.1">1</text>
<text x="156.6" y="131.6">SS3</text>
<text x="246.4" y="131.4">Arduino-15:D0/RX</text>
<text x="261.3" y="130.6">P143</text>
<text x="273.6" y="130.6">1</text>
<text x="275.1" y="129.3">J7</text>
<text x="72.1" y="134.4">U2</text>
<text x="72.1" y="136.1">HD_BK-888</text>
<text x="72.1" y="137.7">(DNF)</text>
<text x="80.8" y="136.4" transform="rotate(-90 80.8 136.4)">3</text>
<text x="83.1" y="136.4" transform="rotate(-90 83.1 136.4)">1</text>
<text x="84.4" y="137" transform="rotate(-90 84.4 137)">+</text>
<text x="99.9" y="137.6">C9</text>
<text x="115.7" y="135">3</text>
<text x="115.8" y="132.7">6</text>
<text x="117.2" y="133.2">VIN</text>
<text x="117.4" y="135.6">EN</text>
<text x="125.3" y="135.6">/FAULT</text>
<text x="126.1" y="133.2">VOUT</text>
<text x="130.1" y="137.9">2</text>
<text x="130.2" y="132.7">5</text>
<text x="130.2" y="135">4</text>
<text x="132.9" y="135.7">N.C.</text>
<text x="246.5" y="133.7">Arduino-16:D1/TX</text>
<text x="248.4" y="136">Arduino-17:D2</text>
<text x="261.3" y="132.9">P144</text>
<text x="261.3" y="135.2">P142</text>
<text x="261.3" y="137.5">P75</text>
<text x="273.6" y="132.9">2</text>
<text x="273.6" y="135.2">3</text>
<text x="273.6" y="137.5">4</text>
<text x="320.2" y="137.8">P52</text>
<text x="320.2" y="135.4">P50</text>
<text x="329.3" y="135.4">1</text>
<text x="329.3" y="137.8">3</text>
<text x="336.9" y="135.4">2</text>
<text x="336.9" y="137.8">4</text>
<text x="342.7" y="135.4">P51</text>
<text x="342.7" y="137.8">P53</text>
<text x="83.1" y="139.9" transform="rotate(-90 83.1 139.9)">2</text>
<text x="84.4" y="138.6" transform="rotate(-90 84.4 138.6)">-</text>
<text x="99.9" y="139.3">4.7uF(DNF)</text>
<text x="117" y="141.3">U3</text>
<text x="117" y="143">IC_ISL9111</text>
<text x="126.8" y="138.4">GND</text>
<text x="150.7" y="140.8" transform="rotate(-90 150.7 140.8)">C12</text>
<text x="242.7" y="138.3">Arduino-18:D3/PWM/INT</text>
<text x="242.7" y="142.9">Arduino-20:D5/PWM/INT</text>
<text x="246.1" y="140.6">Arduino-19:D4/INT</text>
<text x="261.3" y="139.8">P76</text>
<text x="261.3" y="142.1">P77</text>
<text x="273.6" y="139.8">5</text>
<text x="273.6" y="142.1">6</text>
<text x="320.2" y="140">P54</text>
<text x="320.2" y="142.3">P17</text>
<text x="329.3" y="140">5</text>
<text x="329.3" y="142.3">7</text>
<text x="336.9" y="140">6</text>
<text x="336.9" y="142.3">8</text>
<text x="342.7" y="140">P55</text>
<text x="342.7" y="142.3">P16</text>
<text x="117" y="144.6">(DNF)</text>
<text x="132.4" y="149.8">GND</text>
<text x="152.4" y="145" transform="rotate(-90 152.4 145)">4.7uF(DNF)</text>
<text x="245" y="145.2">Arduino-21:D6/PWM</text>
<text x="248.4" y="147.5">Arduino-22:D7</text>
<text x="261.3" y="144.4">P10</text>
<text x="261.3" y="146.7">P02</text>
<text x="273.6" y="144.4">7</text>
<text x="273.6" y="146.7">8</text>
<text x="320.2" y="144.6">P15</text>
<text x="320.2" y="146.9">P13</text>
<text x="320.2" y="149.2">P11</text>
<text x="328.6" y="146.9">11</text>
<text x="328.6" y="149.2">13</text>
<text x="329.3" y="144.6">9</text>
<text x="336.9" y="144.6">10</text>
<text x="336.9" y="146.9">12</text>
<text x="336.9" y="149.2">14</text>
<text x="342.7" y="144.6">P14</text>
<text x="342.7" y="146.9">P12</text>
<text x="342.7" y="149.2">P10</text>
<text x="81.9" y="151.6">GND</text>
<text x="87.7" y="151.6">GND</text>
<text x="97.5" y="151.5">GND</text>
<text x="320.2" y="153.8">P146</text>
<text x="320.2" y="151.5">P110</text>
<text x="328.6" y="151.5">15</text>
<text x="328.6" y="153.8">17</text>
<text x="336.9" y="151.5">16</text>
<text x="336.9" y="153.8">18</text>
<text x="342.6" y="151.5">P111</text>
<text x="342.6" y="153.8">P147</text>
<text x="248.4" y="160.7">Arduino-23:D8</text>
<text x="261.3" y="159.9">P03</text>
<text x="273.6" y="159.9">1</text>
<text x="275.1" y="158.5">J8</text>
<text x="320.2" y="156.1">P100</text>
<text x="320.2" y="158.4">P152</text>
<text x="320.2" y="160.7">P150</text>
<text x="328.6" y="156.1">19</text>
<text x="328.6" y="158.4">21</text>
<text x="328.6" y="160.7">23</text>
<text x="336.9" y="156.1">20</text>
<text x="336.9" y="158.4">22</text>
<text x="336.9" y="160.7">24</text>
<text x="342.6" y="156.1">P153</text>
<text x="342.6" y="158.4">P151</text>
<text x="342.7" y="160.7">P27</text>
<text x="146.7" y="163.8">GND</text>
<text x="240.9" y="167.6">Arduino-26:D11/MOSI/PWM</text>
<text x="244.4" y="165.3">Arduino-25:D10/PWM</text>
<text x="245" y="163">Arduino-24:D9/PWM</text>
<text x="261.3" y="166.8">P52</text>
<text x="261.3" y="164.5">P12</text>
<text x="261.3" y="162.2">P11</text>
<text x="273.6" y="162.2">2</text>
<text x="273.6" y="164.5">3</text>
<text x="273.6" y="166.8">4</text>
<text x="320.2" y="163">P26</text>
<text x="320.2" y="165.3">P24</text>
<text x="320.2" y="167.6">P22</text>
<text x="328.6" y="163">25</text>
<text x="328.6" y="165.3">27</text>
<text x="328.6" y="167.6">29</text>
<text x="336.9" y="163">26</text>
<text x="336.9" y="165.3">28</text>
<text x="336.9" y="167.6">30</text>
<text x="342.7" y="163">P25</text>
<text x="342.7" y="165.3">P23</text>
<text x="342.7" y="167.6">P21</text>
<text x="100.2" y="171.9">E_5V</text>
<text x="116.4" y="171.7">E_3V3</text>
<text x="134" y="172.1">EVCC</text>
<text x="244.3" y="169.9">Arduino-27:D12/MISO</text>
<text x="244.9" y="172.2">Arduino-28:D13/SCK</text>
<text x="261.3" y="171.4">P54</text>
<text x="261.3" y="169.1">P53</text>
<text x="273.6" y="169.1">5</text>
<text x="273.6" y="171.4">6</text>
<text x="273.6" y="173.7">7</text>
<text x="320.2" y="169.9">P20</text>
<text x="320.2" y="172.2">P04</text>
<text x="328.6" y="169.9">31</text>
<text x="328.6" y="172.2">33</text>
<text x="336.9" y="169.9">32</text>
<text x="336.9" y="172.2">34</text>
<text x="342.6" y="169.9">P130</text>
<text x="342.7" y="172.2">P03</text>
<text x="105.3" y="178.3">3</text>
<text x="108.5" y="174.7">J4</text>
<text x="108.5" y="176.3">(DNF)</text>
<text x="111.7" y="178.4">1</text>
<text x="123.5" y="177">SS11</text>
<text x="245.9" y="176.8">Arduino-30:ADREF</text>
<text x="247.5" y="179.1">Arduino-31:SDA</text>
<text x="261.3" y="176">P20</text>
<text x="261.3" y="178.3">P61</text>
<text x="273.6" y="176">8</text>
<text x="273.6" y="178.3">9</text>
<text x="320.2" y="174.5">P02</text>
<text x="320.2" y="176.8">P00</text>
<text x="320.2" y="179.1">P143</text>
<text x="328.6" y="174.5">35</text>
<text x="328.6" y="176.8">37</text>
<text x="328.6" y="179.1">39</text>
<text x="336.9" y="179.1">40</text>
<text x="336.9" y="174.5">36</text>
<text x="336.9" y="176.8">38</text>
<text x="342.6" y="176.8">P144</text>
<text x="342.6" y="179.1">P142</text>
<text x="342.7" y="174.5">P01</text>
<text x="110" y="180.8" transform="rotate(-90 110 180.8)">2</text>
<text x="247.6" y="181.4">Arduino-32:SCL</text>
<text x="261.3" y="180.6">P60</text>
<text x="272.9" y="180.6">10</text>
<text x="330.5" y="181.9">J2</text>
<text x="269.9" y="190.3">GND</text>
<text x="138.3" y="197.5">SS2</text>
<text x="106.1" y="199.3">E_5V</text>
<text x="112.7" y="199.3">E_3V3</text>
<text x="159.9" y="199.4">3V3</text>
<text x="166.6" y="199.4">5V</text>
<text x="176.7" y="199.3">TARGET_VCC</text>
<text x="192.8" y="200.1">E_5V</text>
<text x="225.6" y="199.9">E_3V3</text>
<text x="137.7" y="207.7">SS15</text>
<text x="204.2" y="205">1</text>
<text x="204.2" y="207.3">2</text>
<text x="204.2" y="209.6">3</text>
<text x="206" y="205.6">VIN</text>
<text x="206" y="207.9">EN</text>
<text x="213.5" y="205.6">VO</text>
<text x="213.5" y="207.9">NC</text>
<text x="216.3" y="205">8</text>
<text x="216.3" y="207.3">7</text>
<text x="216.3" y="209.6">6</text>
<text x="218.9" y="207.9">N.C.</text>
<text x="137.7" y="211.8">SS14</text>
<text x="170.9" y="212.6">R9</text>
<text x="170.9" y="214.3">1k</text>
<text x="199.8" y="210.2">N.C.</text>
<text x="199.8" y="212.4">N.C.</text>
<text x="204.2" y="211.9">4</text>
<text x="206" y="210.2">NC</text>
<text x="206" y="212.5">NC</text>
<text x="206" y="216">EU2</text>
<text x="212.5" y="212.5">GND</text>
<text x="213.5" y="210.2">NC</text>
<text x="216.3" y="211.9">5</text>
<text x="218.9" y="210.2">N.C.</text>
<text x="229.3" y="210.5" transform="rotate(-90 229.3 210.5)">EC4</text>
<text x="230.9" y="210.5" transform="rotate(-90 230.9 210.5)">1uF</text>
<text x="73.7" y="219.3">ETOOL0</text>
<text x="137.8" y="218.1">SS5</text>
<text x="137.8" y="221.6">SS6</text>
<text x="171.5" y="219.3">TOOL0</text>
<text x="206" y="217.6">IC_ISL9005A</text>
<text x="226.1" y="218.8">E_GND</text>
<text x="73.7" y="222.7">RESETIN</text>
<text x="171.5" y="222.7">RES_SW</text>
<text x="73.8" y="229.7">RESETOUT</text>
<text x="137.7" y="228.9">SS12</text>
<text x="161.3" y="228.1" transform="rotate(-90 161.3 228.1)">R10</text>
<text x="163" y="228.1" transform="rotate(-90 163 228.1)">10k</text>
<text x="171.5" y="230.1">RES_TGT</text>
<text x="201.6" y="229">GND1</text>
<text x="203.7" y="232.3" transform="rotate(-90 203.7 232.3)">1</text>
<text x="213.9" y="229.4">GND2</text>
<text x="216" y="232.6" transform="rotate(-90 216 232.6)">1</text>
<text x="219.6" y="229.4">GND3</text>
<text x="221.7" y="232.6" transform="rotate(-90 221.7 232.6)">1</text>
<text x="70.9" y="238.1">SS</text>
<text x="137.7" y="236">SS9</text>
<text x="70.9" y="242.7">SC</text>
<text x="137.8" y="240.6">SS10</text>
<text x="202.5" y="244.3">GND</text>
<text x="214.7" y="244.4">GND</text>
<text x="121.8" y="251.2">E_GND</text>
<text x="156.4" y="251.1">GND</text>
</g>
</svg>
